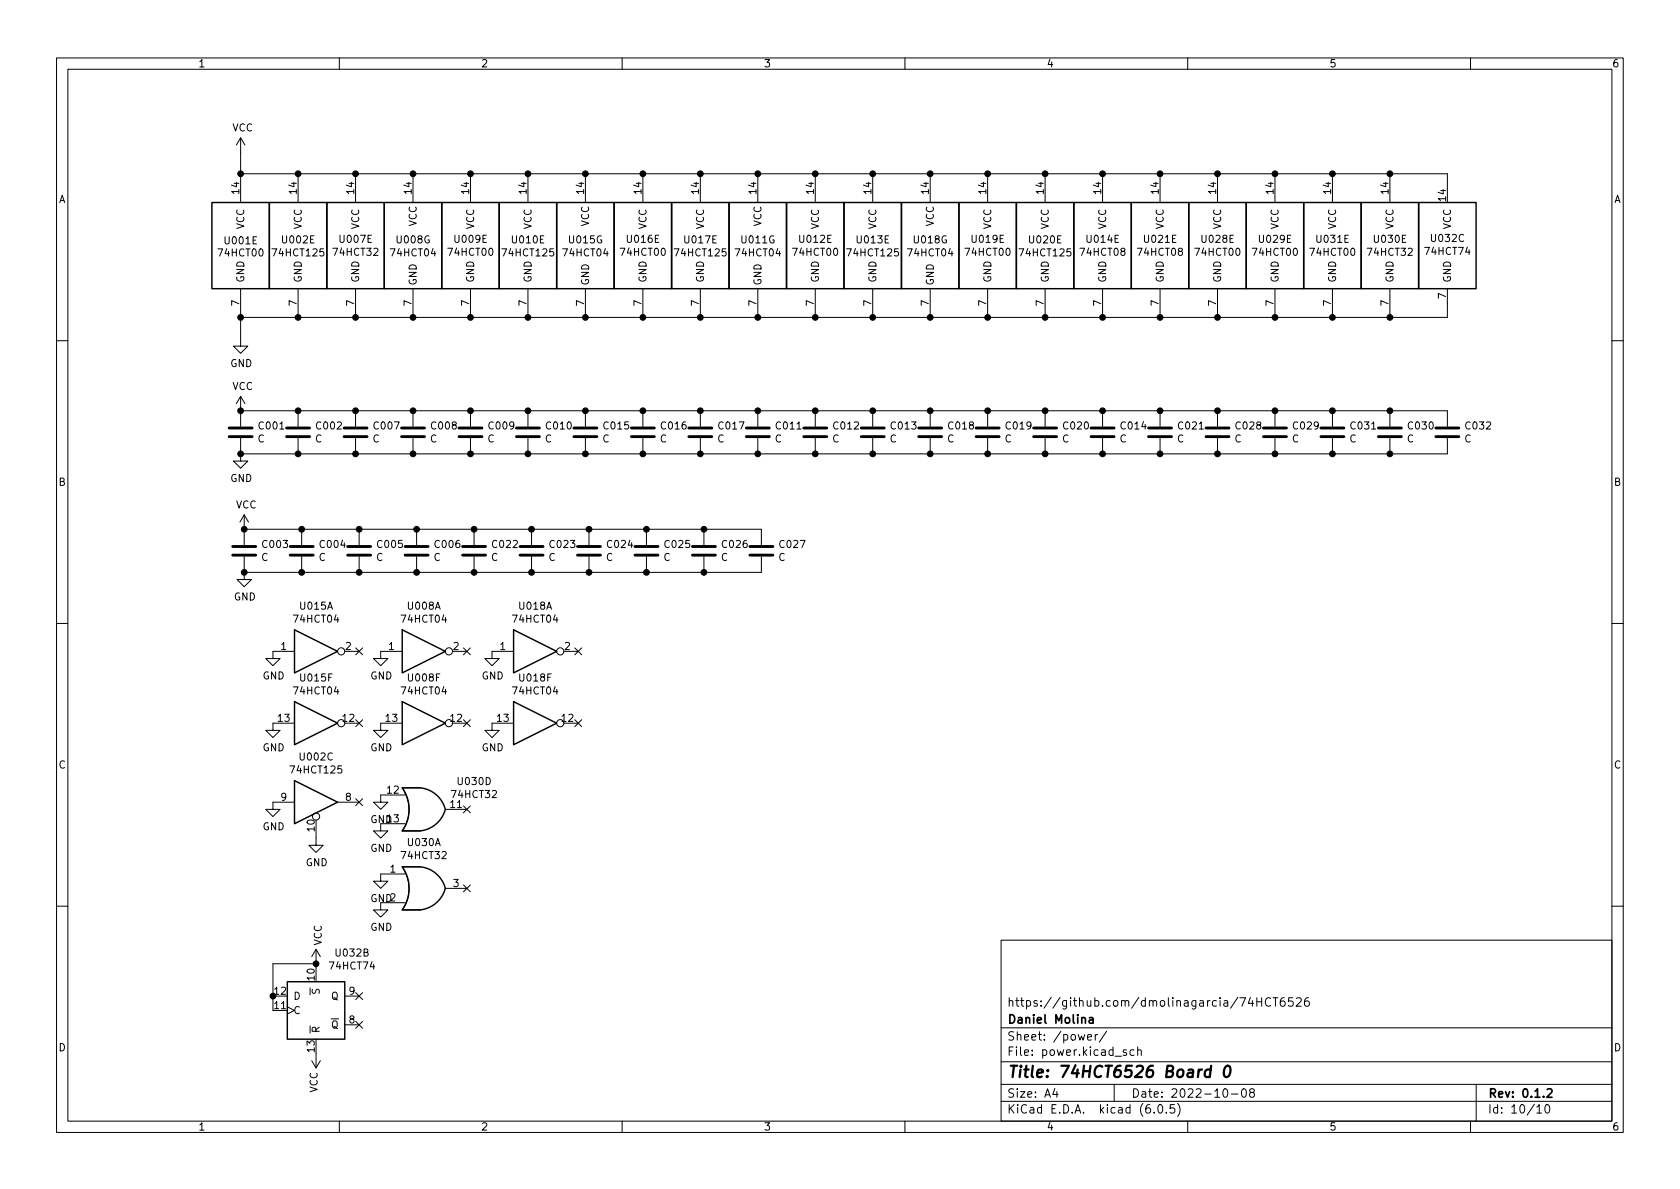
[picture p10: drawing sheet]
<svg xmlns="http://www.w3.org/2000/svg" width="297mm" height="210mm" viewBox="0 0 297 210" stroke-linecap="round" stroke-linejoin="round" font-family="sans-serif">
<g fill="none" stroke="#000" stroke-width=".18">
<path d="M10 10.2h277v190.1h-277zM12 12.2h273v186.1h-273zM60 10.2v2M110 10.2v2M160 10.2v2M210 10.2v2M260 10.2v2M42.5 24.4v11.4M42.5 24.4l-.7 1.2M42.5 24.4l.8 1.2M42.5 30.7h213.4v2.6M52.7 30.7v5.1"/>
<path d="M62.9 30.7v5.1M73 30.7v5.1M83.2 30.7v5.1M93.3 30.7v5.1M103.5 30.7v5.1M113.7 30.7v5.1M123.8 30.7v5.1M134 30.7v5.1M144.1 30.7v5.1M154.3 30.7v5.1M164.5 30.7v5.1M174.6 30.7v5.1"/>
<path d="M184.8 30.7v5.1M194.9 30.7v5.1M205.1 30.7v5.1M215.3 30.7v5.1M225.4 30.7v5.1M235.6 30.7v5.1M245.7 30.7v5.1M42.5 51v10.2h1.3l-1.3 1.3-1.2-1.3h1.2M52.7 51v5.1M62.9 51v5.1M73 51v5.1M83.2 51v5.1"/>
<path d="M93.3 51v5.1M103.5 51v5.1M113.7 51v5.1M123.8 51v5.1M134 51v5.1M144.1 51v5.1M154.3 51v5.1M164.5 51v5.1M174.6 51v5.1M184.8 51v5.1M194.9 51v5.1M205.1 51v5.1"/>
<path d="M215.3 51v5.1M225.4 51v5.1M235.6 51v5.1M245.7 51v5.1M255.9 51v5.1h-213.4M10 60.2h2M42.5 70.1v5.3M42.5 77.5v2.8M42.5 70.1l-.7 1.3M42.5 70.1l.8 1.3M42.5 72.6h213.4v2.8M52.7 72.6v2.8"/>
<path d="M52.7 77.5v2.8M62.9 72.6v2.8M62.9 77.5v2.8M73 72.6v2.8M73 77.5v2.8M83.2 72.6v2.8M83.2 77.5v2.8M93.3 72.6v2.8M93.3 77.5v2.8M103.5 72.6v2.8M103.5 77.5v2.8M113.7 72.6v2.8"/>
<path d="M113.7 77.5v2.8M123.8 72.6v2.8M123.8 77.5v2.8M134 72.6v2.8M134 77.5v2.8M144.1 72.6v2.8M144.1 77.5v2.8M154.3 72.6v2.8M154.3 77.5v2.8M164.5 72.6v2.8M164.5 77.5v2.8M174.6 72.6v2.8"/>
<path d="M174.6 77.5v2.8M184.8 72.6v2.8M184.8 77.5v2.8M194.9 72.6v2.8M194.9 77.5v2.8M205.1 72.6v2.8M205.1 77.5v2.8M215.3 72.6v2.8M215.3 77.5v2.8M225.4 72.6v2.8M225.4 77.5v2.8M235.6 72.6v2.8"/>
<path d="M235.6 77.5v2.8M245.7 72.6v2.8M245.7 77.5v2.8M255.9 77.5v2.8h-213.4M285 60.2h2M42.5 80.3v1.2h1.3l-1.3 1.3-1.2-1.3h1.2M43.2 91.1v5.3M43.2 98.4v2.8M43.2 91.1l-.8 1.2M43.2 91.1l.7 1.2M43.2 93.6h91.4v2.8M53.3 93.6v2.8"/>
<path d="M53.3 98.4v2.8M63.5 93.6v2.8M63.5 98.4v2.8M73.7 93.6v2.8M73.7 98.4v2.8M83.8 93.6v2.8M83.8 98.4v2.8M94 93.6v2.8M94 98.4v2.8M104.1 93.6v2.8M104.1 98.4v2.8M114.3 93.6v2.8"/>
<path d="M114.3 98.4v2.8M124.5 93.6v2.8M124.5 98.4v2.8M134.6 98.4v2.8h-91.4M10 110.2h2M43.2 101.2v1.3h1.2l-1.2 1.3-1.3-1.3h1.3M52.1 115.2h-3.8v1.3h1.2l-1.2 1.2-1.3-1.2h1.3M61 115.2h2.5M62.9 114.6l1.2 1.2M64.1 114.6l-1.2 1.2M71.1 115.2h-3.8v1.3h1.3l-1.3 1.2-1.3-1.2h1.3M80 115.2h2.5"/>
<path d="M81.9 114.6l1.3 1.2M83.2 114.6l-1.3 1.2M90.8 115.2h-3.8v1.3h1.3l-1.3 1.2-1.3-1.2h1.3M99.7 115.2h2.5M101.6 114.6l1.2 1.2M102.8 114.6l-1.2 1.2M285 110.2h2M52.1 127.9h-3.8v1.3h1.2l-1.2 1.2-1.3-1.2h1.3M61 127.9h2.5M62.9 127.3l1.2 1.2M64.1 127.3l-1.2 1.2M71.1 127.9h-3.8v1.3h1.3l-1.3 1.2-1.3-1.2h1.3"/>
<path d="M74.3 139.3h-3.2a6.6 6.6 0 0 1 0 7.6h3.2M80 127.9h2.5M81.9 127.3l1.3 1.2M83.2 127.3l-1.3 1.2M90.8 127.9h-3.8v1.3h1.3l-1.3 1.2-1.3-1.2h1.3M99.7 127.9h2.5M101.6 127.3l1.2 1.2M102.8 127.3l-1.2 1.2M52.1 141.9h-3.8v1.2h1.2l-1.2 1.3-1.3-1.3h1.3M55.9 145v4.5h1.2l-1.2 1.2-1.3-1.2h1.3M59.7 141.9h3.8M62.9 141.2l1.2 1.3"/>
<path d="M64.1 141.2l-1.2 1.3M71.6 159.6h-4.3v1.3h1.3l-1.3 1.3-1.3-1.3h1.3M71.6 154.6h-4.3v1.2h1.3l-1.3 1.3-1.3-1.3h1.3M71.6 145.7h-4.3v1.2h1.3l-1.3 1.3-1.3-1.3h1.3M71.6 140.6h-4.3v1.3h1.3l-1.3 1.2-1.3-1.2h1.3M74.3 153.3h-3.2a6.6 6.6 0 0 1 0 7.6h3.2M78.7 157.1h3.8M78.7 143.1h3.8M81.9 156.5l1.3 1.2M81.9 142.5l1.3 1.2M83.2 156.5l-1.3 1.2M83.2 142.5l-1.3 1.2"/>
<path d="M10 160.2h2M50.8 178l1.3 .7-1.3 .6M54.8 174.7v1.2M55.2 174.9v.5l.1 .2h.4l.2-.5 .3-.2 .3 .3-.1 .5M55.9 167.9l-.8 1.3M55.9 167.9v3.2M55.9 167.9l.7 1.3M55.9 170.4h-7.6v8.3h2.5M61 176.1h2.5M62.9 175.5l1.2 1.3M64.1 175.5l-1.2 1.3M177 166.3h108v32h-108z"/>
<path d="M221.1 176.4l-.4 1h.9M221.4 176.9v1M222.2 176.4v1.5M222.2 177.1h.9M223.1 176.4v1.5M224.6 176.6a.6 .6 0 0 0-.7 0 .6 .6 0 0 0-.2 .7 .56 .56 0 0 0 .3 .6 .56 .56 0 0 0 .6-.1M225.1 176.4h.8M225.5 176.4v1.5M227.1 176.4a.59 .59 0 0 0-.7 .7v.5l.1 .3h.4l.2-.1 .1-.5-.1-.2-.5-.1-.2 .3M228.6 176.4h-.7l-.1 .7 .2-.1 .5 .1 .1 .2v.5l-.2 .1-.6-.1M229.2 176.6l.6-.2 .2 .2 .1 .3-1 1h1M231.4 176.4a.59 .59 0 0 0-.8 .7v.5l.2 .3h.4l.2-.1 .1-.5-.1-.2-.5-.1-.3 .3"/>
<path d="M285 160.2h2M55.1 187.6l.8 1.2M55.9 186.3v2.5M56.6 187.6l-.7 1.2M60 198.3v2M61 181.2h2.5M62.9 180.6l1.2 1.2M64.1 180.6l-1.2 1.2M110 198.3v2M160 198.3v2M177 194.8h108M177 191.8h108"/>
<path d="M177 187.8h108M177 181.8h108M186.5 192.5l-.4 1h1M186.9 193v1M192.3 183.4l.7-.1-.1-.3-.4-.1-.2 .2 .1 .8h.5M193.6 182.9v1M194.1 182.9l-.3 .1-.2 .2M195.6 182.4l-1.2 1.9M197 191.8v3M199.1 185.7l-.3-.1-.2 .2v.3l.5 .1v.4h-.5M200.5 185.7l-.4-.1-.3 .3v.4l.1 .3h.6M201.1 185.8l.3-.2 .3 .1 .1 .9"/>
<path d="M201.1 185.1v1.5M204.1 196.7v.1M204.9 195.4l.2-.1a.81 .81 0 0 1 .6 .7 .81 .81 0 0 1-.3 .8h-.2a.81 .81 0 0 1-.6-.6 .81 .81 0 0 1 .3-.8zM206.2 196.7v.1M207.6 195.3h-.7v.7l.2-.1 .5 .1 .1 .2-.1 .5-.2 .1-.5-.1M208.2 195.1a1.72 1.72 0 0 1 0 2.3M210 198.3v2M216.4 192.6l.2-.1a.81 .81 0 0 1 .6 .7 .81 .81 0 0 1-.3 .8h-.2a.81 .81 0 0 1-.6-.6 .81 .81 0 0 1 .3-.8zM217.7 193.5h1.2M219.7 192.6l.2-.1a.81 .81 0 0 1 .5 .7 .81 .81 0 0 1-.3 .8h-.1a.81 .81 0 0 1-.6-.6 .81 .81 0 0 1 .3-.8zM221.2 193.2l-.3-.3 .1-.2 .2-.2 .4 .1 .2 .2-.1 .2-.6 .2-.2 .3 .1 .4 .2 .1h.4l.2-.3-.1-.4-.2-.1M260 198.3v2"/>
<path d="M261 191.8v6.5M271.7 195.8l.5-.5v1.5M271.7 196.8h.9M273.4 195.4l.1-.1a.8 .8 0 0 1 .5 .8 .8 .8 0 0 1-.5 .7 .99 .99 0 0 1-.1-1.4z"/>
<circle cx="60.3" cy="115.2" r=".63"/>
<circle cx="79.4" cy="115.2" r=".63"/>
<circle cx="99.1" cy="115.2" r=".63"/>
<circle cx="60.3" cy="127.9" r=".63"/>
<circle cx="79.4" cy="127.9" r=".63"/>
<circle cx="99.1" cy="127.9" r=".63"/>
<circle cx="55.9" cy="144.4" r=".63"/>
</g>
<path d="M192.6 180h.6l.1 .9M193.3 180.3l-.5 .1a.29 .29 0 0 0-.3 .2 .29 .29 0 0 0 .3 .3h.5M273.6 192.7l.5-.2 .2 .2 .1 .3-.9 1h.9" fill="none" stroke="#000" stroke-width=".3"/>
<path d="M214 189.2a.66 .66 0 0 0-.9 .3l-.1 .6 .1 .3 .2 .1 .6-.1M214.1 188.5l-.2 2M216.7 188.7a.46 .46 0 0 1 .5-.2 .46 .46 0 0 1 .3 .3 1.15 1.15 0 0 1-.7 1.7l-.2-.1a1.54 1.54 0 0 1 .1-1.7z" fill="none" stroke="#000" stroke-width=".4"/>
<g fill="none" stroke="#000" stroke-width=".25">
<path d="M37.5 35.8h10.1v15.2h-10.1zM47.6 35.8h10.2v15.2h-10.2zM57.8 35.8h10.1v15.2h-10.1zM67.9 35.8h10.2v15.2h-10.2zM78.1 35.8h10.2v15.2h-10.2zM88.3 35.8h10.1v15.2h-10.1zM98.4 35.8h10.2v15.2h-10.2zM108.6 35.8h10.1v15.2h-10.1zM118.7 35.8h10.2v15.2h-10.2zM128.9 35.8h10.2v15.2h-10.2zM139.1 35.8h10.1v15.2h-10.1zM149.2 35.8h10.2v15.2h-10.2z"/>
<path d="M159.4 35.8h10.1v15.2h-10.1zM169.5 35.8h10.2v15.2h-10.2zM179.7 35.8h10.2v15.2h-10.2zM189.9 35.8h10.1v15.2h-10.1zM200 35.8h10.2v15.2h-10.2zM210.2 35.8h10.1v15.2h-10.1zM220.3 35.8h10.2v15.2h-10.2zM230.5 35.8h10.2v15.2h-10.2zM240.7 35.8h10.1v15.2h-10.1zM250.8 35.8h10.2v15.2h-10.2zM52.1 111.4l7.6 3.8-7.6 3.8zM71.1 111.4l7.6 3.8-7.6 3.8z"/>
<path d="M90.8 111.4l7.6 3.8-7.6 3.8zM52.1 124.1l7.6 3.8-7.6 3.8zM52.1 138l7.6 3.9-7.6 3.8zM71.1 124.1l7.6 3.8-7.6 3.8zM71.1 139.3h3.2a5.1 5.1 0 0 1 4.4 3.8 5.2 5.2 0 0 1-4.4 3.8h-3.2a6.6 6.6 0 0 0 0-7.6zM90.8 124.1l7.6 3.8-7.6 3.8zM71.1 153.3h3.2a5.1 5.1 0 0 1 4.4 3.8 5.2 5.2 0 0 1-4.4 3.8h-3.2a6.6 6.6 0 0 0 0-7.6zM50.8 173.6h10.2v10.2h-10.2z"/>
</g>
<g fill="none" stroke="#000" stroke-width=".51">
<path d="M40.5 77.2h4.1M40.5 75.7h4.1M50.7 77.2h4M50.7 75.7h4M60.8 77.2h4.1M60.8 75.7h4.1M71 77.2h4.1M71 75.7h4.1M81.2 77.2h4M81.2 75.7h4M91.3 77.2h4.1M91.3 75.7h4.1"/>
<path d="M101.5 77.2h4M101.5 75.7h4M111.6 77.2h4.1M111.6 75.7h4.1M121.8 77.2h4.1M121.8 75.7h4.1M132 77.2h4M132 75.7h4M142.1 77.2h4.1M142.1 75.7h4.1M152.3 77.2h4M152.3 75.7h4"/>
<path d="M162.4 77.2h4.1M162.4 75.7h4.1M172.6 77.2h4.1M172.6 75.7h4.1M182.8 77.2h4M182.8 75.7h4M192.9 77.2h4.1M192.9 75.7h4.1M203.1 77.2h4M203.1 75.7h4M213.2 77.2h4.1M213.2 75.7h4.1"/>
<path d="M223.4 77.2h4.1M223.4 75.7h4.1M233.6 77.2h4M233.6 75.7h4M243.7 77.2h4.1M243.7 75.7h4.1M253.9 77.2h4M253.9 75.7h4M41.1 98.2h4.1M41.1 96.6h4.1M51.3 98.2h4.1M51.3 96.6h4.1"/>
<path d="M61.5 98.2h4M61.5 96.6h4M71.6 98.2h4.1M71.6 96.6h4.1M81.8 98.2h4.1M81.8 96.6h4.1M91.9 98.2h4.1M91.9 96.6h4.1M102.1 98.2h4.1M102.1 96.6h4.1M112.3 98.2h4M112.3 96.6h4"/>
<path d="M122.4 98.2h4.1M122.4 96.6h4.1M132.6 98.2h4.1M132.6 96.6h4.1"/>
</g>
<g fill="#000" stroke="#000" stroke-width=".18">
<circle cx="42.5" cy="30.7" r=".51"/>
<circle cx="52.7" cy="30.7" r=".51"/>
<circle cx="62.9" cy="30.7" r=".51"/>
<circle cx="73" cy="30.7" r=".51"/>
<circle cx="83.2" cy="30.7" r=".51"/>
<circle cx="93.3" cy="30.7" r=".51"/>
<circle cx="103.5" cy="30.7" r=".51"/>
<circle cx="113.7" cy="30.7" r=".51"/>
<circle cx="123.8" cy="30.7" r=".51"/>
<circle cx="134" cy="30.7" r=".51"/>
<circle cx="144.1" cy="30.7" r=".51"/>
<circle cx="154.3" cy="30.7" r=".51"/>
<circle cx="164.5" cy="30.7" r=".51"/>
<circle cx="174.6" cy="30.7" r=".51"/>
<circle cx="184.8" cy="30.7" r=".51"/>
<circle cx="194.9" cy="30.7" r=".51"/>
<circle cx="205.1" cy="30.7" r=".51"/>
<circle cx="215.3" cy="30.7" r=".51"/>
<circle cx="225.4" cy="30.7" r=".51"/>
<circle cx="235.6" cy="30.7" r=".51"/>
<circle cx="245.7" cy="30.7" r=".51"/>
<circle cx="42.5" cy="56.1" r=".51"/>
<circle cx="52.7" cy="56.1" r=".51"/>
<circle cx="62.9" cy="56.1" r=".51"/>
<circle cx="73" cy="56.1" r=".51"/>
<circle cx="83.2" cy="56.1" r=".51"/>
<circle cx="93.3" cy="56.1" r=".51"/>
<circle cx="103.5" cy="56.1" r=".51"/>
<circle cx="113.7" cy="56.1" r=".51"/>
<circle cx="123.8" cy="56.1" r=".51"/>
<circle cx="134" cy="56.1" r=".51"/>
<circle cx="144.1" cy="56.1" r=".51"/>
<circle cx="154.3" cy="56.1" r=".51"/>
<circle cx="164.5" cy="56.1" r=".51"/>
<circle cx="174.6" cy="56.1" r=".51"/>
<circle cx="184.8" cy="56.1" r=".51"/>
<circle cx="194.9" cy="56.1" r=".51"/>
<circle cx="205.1" cy="56.1" r=".51"/>
<circle cx="215.3" cy="56.1" r=".51"/>
<circle cx="225.4" cy="56.1" r=".51"/>
<circle cx="235.6" cy="56.1" r=".51"/>
<circle cx="245.7" cy="56.1" r=".51"/>
<circle cx="42.5" cy="72.6" r=".51"/>
<circle cx="52.7" cy="72.6" r=".51"/>
<circle cx="62.9" cy="72.6" r=".51"/>
<circle cx="73" cy="72.6" r=".51"/>
<circle cx="83.2" cy="72.6" r=".51"/>
<circle cx="93.3" cy="72.6" r=".51"/>
<circle cx="103.5" cy="72.6" r=".51"/>
<circle cx="113.7" cy="72.6" r=".51"/>
<circle cx="123.8" cy="72.6" r=".51"/>
<circle cx="134" cy="72.6" r=".51"/>
<circle cx="144.1" cy="72.6" r=".51"/>
<circle cx="154.3" cy="72.6" r=".51"/>
<circle cx="164.5" cy="72.6" r=".51"/>
<circle cx="174.6" cy="72.6" r=".51"/>
<circle cx="184.8" cy="72.6" r=".51"/>
<circle cx="194.9" cy="72.6" r=".51"/>
<circle cx="205.1" cy="72.6" r=".51"/>
<circle cx="215.3" cy="72.6" r=".51"/>
<circle cx="225.4" cy="72.6" r=".51"/>
<circle cx="235.6" cy="72.6" r=".51"/>
<circle cx="245.7" cy="72.6" r=".51"/>
<circle cx="42.5" cy="80.3" r=".51"/>
<circle cx="43.2" cy="93.6" r=".51"/>
<circle cx="52.7" cy="80.3" r=".51"/>
<circle cx="53.3" cy="93.6" r=".51"/>
<circle cx="62.9" cy="80.3" r=".51"/>
<circle cx="63.5" cy="93.6" r=".51"/>
<circle cx="73" cy="80.3" r=".51"/>
<circle cx="73.7" cy="93.6" r=".51"/>
<circle cx="83.2" cy="80.3" r=".51"/>
<circle cx="83.8" cy="93.6" r=".51"/>
<circle cx="93.3" cy="80.3" r=".51"/>
<circle cx="94" cy="93.6" r=".51"/>
<circle cx="103.5" cy="80.3" r=".51"/>
<circle cx="104.1" cy="93.6" r=".51"/>
<circle cx="113.7" cy="80.3" r=".51"/>
<circle cx="114.3" cy="93.6" r=".51"/>
<circle cx="123.8" cy="80.3" r=".51"/>
<circle cx="124.5" cy="93.6" r=".51"/>
<circle cx="134" cy="80.3" r=".51"/>
<circle cx="144.1" cy="80.3" r=".51"/>
<circle cx="154.3" cy="80.3" r=".51"/>
<circle cx="164.5" cy="80.3" r=".51"/>
<circle cx="174.6" cy="80.3" r=".51"/>
<circle cx="184.8" cy="80.3" r=".51"/>
<circle cx="194.9" cy="80.3" r=".51"/>
<circle cx="205.1" cy="80.3" r=".51"/>
<circle cx="215.3" cy="80.3" r=".51"/>
<circle cx="225.4" cy="80.3" r=".51"/>
<circle cx="235.6" cy="80.3" r=".51"/>
<circle cx="245.7" cy="80.3" r=".51"/>
<circle cx="43.2" cy="101.2" r=".51"/>
<circle cx="53.3" cy="101.2" r=".51"/>
<circle cx="63.5" cy="101.2" r=".51"/>
<circle cx="73.7" cy="101.2" r=".51"/>
<circle cx="83.8" cy="101.2" r=".51"/>
<circle cx="94" cy="101.2" r=".51"/>
<circle cx="104.1" cy="101.2" r=".51"/>
<circle cx="114.3" cy="101.2" r=".51"/>
<circle cx="124.5" cy="101.2" r=".51"/>
<circle cx="48.3" cy="176.1" r=".51"/>
<circle cx="55.9" cy="170.4" r=".51"/>
</g>
<text font-size="2.8" x="178" y="190.6">Title: 74HCT6526 Board 0</text>
<g font-size="2.1">
<text x="178" y="178">https://github.com/dmolinagarcia/74HCT6526</text>
<text x="178" y="184">Sheet: /power/</text>
<text x="178" y="181">Daniel Molina</text>
<text x="178" y="186.7">File: power.kicad_sch</text>
<text x="178" y="196.9">KiCad E.D.A. kicad (6.0.5)</text>
<text x="178" y="194.1">Size: A4</text>
<text x="200" y="194.1">Date: 2022-10-08</text>
<text x="263" y="194.1">Rev: 0.1.2</text>
<text x="263" y="196.9">Id: 10/10</text>
</g>
<g font-size="1.8">
<text x="35" y="11.9">1</text>
<text x="85" y="11.9">2</text>
<text x="135" y="11.9">3</text>
<text x="185" y="11.9">4</text>
<text x="235" y="11.9">5</text>
<text x="285" y="11.9">6</text>
<text x="41" y="23.2">VCC</text>
<text x="10.3" y="35.9">A</text>
<text x="42.3" y="34.3" transform="rotate(-90 42.3 34.3)">14</text>
<text x="52.5" y="34.3" transform="rotate(-90 52.5 34.3)">14</text>
<text x="62.6" y="34.3" transform="rotate(-90 62.6 34.3)">14</text>
<text x="72.8" y="34.3" transform="rotate(-90 72.8 34.3)">14</text>
<text x="82.9" y="34.3" transform="rotate(-90 82.9 34.3)">14</text>
<text x="93.1" y="34.3" transform="rotate(-90 93.1 34.3)">14</text>
<text x="103.3" y="34.3" transform="rotate(-90 103.3 34.3)">14</text>
<text x="113.4" y="34.3" transform="rotate(-90 113.4 34.3)">14</text>
<text x="123.6" y="34.3" transform="rotate(-90 123.6 34.3)">14</text>
<text x="133.7" y="34.3" transform="rotate(-90 133.7 34.3)">14</text>
<text x="143.9" y="34.3" transform="rotate(-90 143.9 34.3)">14</text>
<text x="154.1" y="34.3" transform="rotate(-90 154.1 34.3)">14</text>
<text x="164.2" y="34.3" transform="rotate(-90 164.2 34.3)">14</text>
<text x="174.4" y="34.3" transform="rotate(-90 174.4 34.3)">14</text>
<text x="184.5" y="34.3" transform="rotate(-90 184.5 34.3)">14</text>
<text x="194.7" y="34.3" transform="rotate(-90 194.7 34.3)">14</text>
<text x="204.9" y="34.3" transform="rotate(-90 204.9 34.3)">14</text>
<text x="215" y="34.3" transform="rotate(-90 215 34.3)">14</text>
<text x="225.2" y="34.3" transform="rotate(-90 225.2 34.3)">14</text>
<text x="235.3" y="34.3" transform="rotate(-90 235.3 34.3)">14</text>
<text x="245.5" y="34.3" transform="rotate(-90 245.5 34.3)">14</text>
<text x="255.7" y="35.5" transform="rotate(-90 255.7 35.5)">14</text>
<text x="285.3" y="35.9">A</text>
<text x="43.2" y="40.6" transform="rotate(-90 43.2 40.6)">VCC</text>
<text x="53.3" y="40.6" transform="rotate(-90 53.3 40.6)">VCC</text>
<text x="63.5" y="40.6" transform="rotate(-90 63.5 40.6)">VCC</text>
<text x="73.7" y="40.1" transform="rotate(-90 73.7 40.1)">VCC</text>
<text x="83.8" y="40.6" transform="rotate(-90 83.8 40.6)">VCC</text>
<text x="94" y="40.6" transform="rotate(-90 94 40.6)">VCC</text>
<text x="104.1" y="40.1" transform="rotate(-90 104.1 40.1)">VCC</text>
<text x="114.3" y="40.6" transform="rotate(-90 114.3 40.6)">VCC</text>
<text x="124.5" y="40.6" transform="rotate(-90 124.5 40.6)">VCC</text>
<text x="134.6" y="40.1" transform="rotate(-90 134.6 40.1)">VCC</text>
<text x="144.8" y="40.6" transform="rotate(-90 144.8 40.6)">VCC</text>
<text x="154.9" y="40.6" transform="rotate(-90 154.9 40.6)">VCC</text>
<text x="165.1" y="40.1" transform="rotate(-90 165.1 40.1)">VCC</text>
<text x="175.3" y="40.6" transform="rotate(-90 175.3 40.6)">VCC</text>
<text x="185.4" y="40.6" transform="rotate(-90 185.4 40.6)">VCC</text>
<text x="195.6" y="40.6" transform="rotate(-90 195.6 40.6)">VCC</text>
<text x="205.7" y="40.6" transform="rotate(-90 205.7 40.6)">VCC</text>
<text x="215.9" y="40.6" transform="rotate(-90 215.9 40.6)">VCC</text>
<text x="226.1" y="40.6" transform="rotate(-90 226.1 40.6)">VCC</text>
<text x="236.2" y="40.6" transform="rotate(-90 236.2 40.6)">VCC</text>
<text x="246.4" y="40.6" transform="rotate(-90 246.4 40.6)">VCC</text>
<text x="256.5" y="40.6" transform="rotate(-90 256.5 40.6)">VCC</text>
<text x="38.8" y="45.3">74HCT00</text>
<text x="39.8" y="43.2">U001E</text>
<text x="48.4" y="45.3">74HCT125</text>
<text x="50" y="43">U002E</text>
<text x="59.1" y="45.2">74HCT32</text>
<text x="60.2" y="42.9">U007E</text>
<text x="69.2" y="45.3">74HCT04</text>
<text x="70.2" y="43">U008G</text>
<text x="79.4" y="45.2">74HCT00</text>
<text x="80.5" y="42.9">U009E</text>
<text x="89.1" y="45.3">74HCT125</text>
<text x="90.6" y="43">U010E</text>
<text x="99.7" y="45.3">74HCT04</text>
<text x="100.7" y="43">U015G</text>
<text x="109.9" y="45.2">74HCT00</text>
<text x="111" y="42.9">U016E</text>
<text x="119.5" y="45.3">74HCT125</text>
<text x="121.1" y="43">U017E</text>
<text x="130.2" y="45.3">74HCT04</text>
<text x="131.2" y="43">U011G</text>
<text x="140.4" y="45.2">74HCT00</text>
<text x="141.4" y="42.9">U012E</text>
<text x="150" y="45.3">74HCT125</text>
<text x="151.6" y="43">U013E</text>
<text x="160.7" y="45.3">74HCT04</text>
<text x="161.7" y="43">U018G</text>
<text x="170.8" y="45.2">74HCT00</text>
<text x="171.9" y="42.9">U019E</text>
<text x="180.5" y="45.3">74HCT125</text>
<text x="182.1" y="43">U020E</text>
<text x="191.2" y="45.2">74HCT08</text>
<text x="192.2" y="42.9">U014E</text>
<text x="201.3" y="45.2">74HCT08</text>
<text x="202.4" y="42.9">U021E</text>
<text x="211.5" y="45.2">74HCT00</text>
<text x="212.6" y="42.9">U028E</text>
<text x="221.6" y="45.2">74HCT00</text>
<text x="222.7" y="42.9">U029E</text>
<text x="231.8" y="45.2">74HCT00</text>
<text x="232.9" y="42.9">U031E</text>
<text x="242" y="45.2">74HCT32</text>
<text x="243" y="42.9">U030E</text>
<text x="252.1" y="45.1">74HCT74</text>
<text x="253.2" y="42.8">U032C</text>
<text x="43.2" y="50" transform="rotate(-90 43.2 50)">GND</text>
<text x="53.3" y="50" transform="rotate(-90 53.3 50)">GND</text>
<text x="63.5" y="50" transform="rotate(-90 63.5 50)">GND</text>
<text x="73.7" y="50.5" transform="rotate(-90 73.7 50.5)">GND</text>
<text x="83.8" y="50" transform="rotate(-90 83.8 50)">GND</text>
<text x="94" y="50" transform="rotate(-90 94 50)">GND</text>
<text x="104.1" y="50.5" transform="rotate(-90 104.1 50.5)">GND</text>
<text x="114.3" y="50" transform="rotate(-90 114.3 50)">GND</text>
<text x="124.5" y="50" transform="rotate(-90 124.5 50)">GND</text>
<text x="134.6" y="50.5" transform="rotate(-90 134.6 50.5)">GND</text>
<text x="144.8" y="50" transform="rotate(-90 144.8 50)">GND</text>
<text x="154.9" y="50" transform="rotate(-90 154.9 50)">GND</text>
<text x="165.1" y="50.5" transform="rotate(-90 165.1 50.5)">GND</text>
<text x="175.3" y="50" transform="rotate(-90 175.3 50)">GND</text>
<text x="185.4" y="50" transform="rotate(-90 185.4 50)">GND</text>
<text x="195.6" y="50" transform="rotate(-90 195.6 50)">GND</text>
<text x="205.7" y="50" transform="rotate(-90 205.7 50)">GND</text>
<text x="215.9" y="50" transform="rotate(-90 215.9 50)">GND</text>
<text x="226.1" y="50" transform="rotate(-90 226.1 50)">GND</text>
<text x="236.2" y="50" transform="rotate(-90 236.2 50)">GND</text>
<text x="246.4" y="50" transform="rotate(-90 246.4 50)">GND</text>
<text x="255.7" y="52.8" transform="rotate(-90 255.7 52.8)">7</text>
<text x="256.5" y="50" transform="rotate(-90 256.5 50)">GND</text>
<text x="42.3" y="54.1" transform="rotate(-90 42.3 54.1)">7</text>
<text x="52.5" y="54.1" transform="rotate(-90 52.5 54.1)">7</text>
<text x="62.6" y="54.1" transform="rotate(-90 62.6 54.1)">7</text>
<text x="72.8" y="54.1" transform="rotate(-90 72.8 54.1)">7</text>
<text x="82.9" y="54.1" transform="rotate(-90 82.9 54.1)">7</text>
<text x="93.1" y="54.1" transform="rotate(-90 93.1 54.1)">7</text>
<text x="103.3" y="54.1" transform="rotate(-90 103.3 54.1)">7</text>
<text x="113.4" y="54.1" transform="rotate(-90 113.4 54.1)">7</text>
<text x="123.6" y="54.1" transform="rotate(-90 123.6 54.1)">7</text>
<text x="133.7" y="54.1" transform="rotate(-90 133.7 54.1)">7</text>
<text x="143.9" y="54.1" transform="rotate(-90 143.9 54.1)">7</text>
<text x="154.1" y="54.1" transform="rotate(-90 154.1 54.1)">7</text>
<text x="164.2" y="54.1" transform="rotate(-90 164.2 54.1)">7</text>
<text x="174.4" y="54.1" transform="rotate(-90 174.4 54.1)">7</text>
<text x="184.5" y="54.1" transform="rotate(-90 184.5 54.1)">7</text>
<text x="194.7" y="54.1" transform="rotate(-90 194.7 54.1)">7</text>
<text x="204.9" y="54.1" transform="rotate(-90 204.9 54.1)">7</text>
<text x="215" y="54.1" transform="rotate(-90 215 54.1)">7</text>
<text x="225.2" y="54.1" transform="rotate(-90 225.2 54.1)">7</text>
<text x="235.3" y="54.1" transform="rotate(-90 235.3 54.1)">7</text>
<text x="245.5" y="54.1" transform="rotate(-90 245.5 54.1)">7</text>
<text x="40.7" y="64.9">GND</text>
<text x="41" y="68.9">VCC</text>
<text x="45.9" y="75.9">C001</text>
<text x="56" y="75.9">C002</text>
<text x="66.2" y="75.9">C007</text>
<text x="76.4" y="75.9">C008</text>
<text x="86.5" y="75.9">C009</text>
<text x="96.7" y="75.9">C010</text>
<text x="106.8" y="75.9">C015</text>
<text x="117" y="75.9">C016</text>
<text x="127.2" y="75.9">C017</text>
<text x="137.3" y="75.9">C011</text>
<text x="147.5" y="75.9">C012</text>
<text x="157.6" y="75.9">C013</text>
<text x="167.8" y="75.9">C018</text>
<text x="178" y="75.9">C019</text>
<text x="188.1" y="75.9">C020</text>
<text x="198.3" y="75.9">C014</text>
<text x="208.4" y="75.9">C021</text>
<text x="218.6" y="75.9">C028</text>
<text x="228.8" y="75.9">C029</text>
<text x="238.9" y="75.9">C031</text>
<text x="249.1" y="75.9">C030</text>
<text x="259.2" y="75.9">C032</text>
<text x="45.5" y="78.2">C</text>
<text x="55.7" y="78.2">C</text>
<text x="65.9" y="78.2">C</text>
<text x="76" y="78.2">C</text>
<text x="86.2" y="78.2">C</text>
<text x="96.3" y="78.2">C</text>
<text x="106.5" y="78.2">C</text>
<text x="116.7" y="78.2">C</text>
<text x="126.8" y="78.2">C</text>
<text x="137" y="78.2">C</text>
<text x="147.1" y="78.2">C</text>
<text x="157.3" y="78.2">C</text>
<text x="167.5" y="78.2">C</text>
<text x="177.6" y="78.2">C</text>
<text x="187.8" y="78.2">C</text>
<text x="197.9" y="78.2">C</text>
<text x="208.1" y="78.2">C</text>
<text x="218.3" y="78.2">C</text>
<text x="228.4" y="78.2">C</text>
<text x="238.6" y="78.2">C</text>
<text x="248.7" y="78.2">C</text>
<text x="258.9" y="78.2">C</text>
<text x="10.3" y="85.9">B</text>
<text x="40.7" y="85.2">GND</text>
<text x="41.7" y="89.9">VCC</text>
<text x="285.3" y="85.9">B</text>
<text x="46.2" y="99.2">C</text>
<text x="46.5" y="96.9">C003</text>
<text x="56.3" y="99.2">C</text>
<text x="56.7" y="96.9">C004</text>
<text x="66.5" y="99.2">C</text>
<text x="66.8" y="96.9">C005</text>
<text x="76.7" y="99.2">C</text>
<text x="77" y="96.9">C006</text>
<text x="86.8" y="99.2">C</text>
<text x="87.2" y="96.9">C022</text>
<text x="97" y="99.2">C</text>
<text x="97.3" y="96.9">C023</text>
<text x="107.1" y="99.2">C</text>
<text x="107.5" y="96.9">C024</text>
<text x="117.3" y="99.2">C</text>
<text x="117.6" y="96.9">C025</text>
<text x="127.5" y="99.2">C</text>
<text x="127.8" y="96.9">C026</text>
<text x="137.6" y="99.2">C</text>
<text x="138" y="96.9">C027</text>
<text x="41.3" y="106.2">GND</text>
<text x="53.1" y="107.8">U015A</text>
<text x="72.2" y="107.8">U008A</text>
<text x="91.9" y="107.8">U018A</text>
<text x="52.1" y="110.1">74HCT04</text>
<text x="71.1" y="110.1">74HCT04</text>
<text x="90.8" y="110.1">74HCT04</text>
<text x="49.7" y="114.9">1</text>
<text x="61.1" y="114.9">2</text>
<text x="68.7" y="114.9">1</text>
<text x="80.2" y="114.9">2</text>
<text x="88.4" y="114.9">1</text>
<text x="99.8" y="114.9">2</text>
<text x="46.4" y="120.1">GND</text>
<text x="52.1" y="122.8">74HCT04</text>
<text x="53.2" y="120.5">U015F</text>
<text x="65.5" y="120.1">GND</text>
<text x="71.1" y="122.8">74HCT04</text>
<text x="72.3" y="120.5">U008F</text>
<text x="85.1" y="120.1">GND</text>
<text x="90.8" y="122.8">74HCT04</text>
<text x="92" y="120.5">U018F</text>
<text x="49.2" y="127.6">13</text>
<text x="60.6" y="127.6">12</text>
<text x="68.2" y="127.6">13</text>
<text x="79.7" y="127.6">12</text>
<text x="87.9" y="127.6">13</text>
<text x="99.3" y="127.6">12</text>
<text x="10.3" y="135.9">C</text>
<text x="46.4" y="132.8">GND</text>
<text x="51.6" y="136.8">74HCT125</text>
<text x="53.1" y="134.5">U002C</text>
<text x="65.5" y="132.8">GND</text>
<text x="85.1" y="132.8">GND</text>
<text x="285.3" y="135.9">C</text>
<text x="49.7" y="141.6">9</text>
<text x="61.1" y="141.6">8</text>
<text x="68.5" y="140.3">12</text>
<text x="79.7" y="142.9">11</text>
<text x="80" y="141.1">74HCT32</text>
<text x="81.1" y="138.8">U030D</text>
<text x="46.4" y="146.8">GND</text>
<text x="55.6" y="147" transform="rotate(-90 55.6 147)">10</text>
<text x="65.5" y="145.5">GND</text>
<text x="68.5" y="145.4">13</text>
<text x="72.2" y="149.6">U030A</text>
<text x="54" y="153.2">GND</text>
<text x="65.5" y="150.6">GND</text>
<text x="69" y="154.3">1</text>
<text x="71.1" y="151.9">74HCT32</text>
<text x="65.5" y="159.5">GND2</text>
<text x="80.2" y="156.8">3</text>
<text x="56.9" y="167.2" transform="rotate(-90 56.9 167.2)">VCC</text>
<text x="65.5" y="164.6">GND</text>
<text x="55.6" y="173.3" transform="rotate(-90 55.6 173.3)">10</text>
<text x="58.4" y="171.4">74HCT74</text>
<text x="59.5" y="169.1">U032B</text>
<text x="48.5" y="178.4">11</text>
<text x="48.5" y="175.9">12</text>
<text x="51.8" y="179.3">C</text>
<text x="51.8" y="176.8">D</text>
<text x="58.6" y="176.8">Q</text>
<text x="61.7" y="175.9">9</text>
<text x="10.3" y="185.9">D</text>
<text x="56.5" y="182.7" transform="rotate(-90 56.5 182.7)">~{R}</text>
<text x="57.2" y="181.9">~{Q}</text>
<text x="61.7" y="181">8</text>
<text x="285.3" y="185.9">D</text>
<text x="55.6" y="186" transform="rotate(-90 55.6 186)">13</text>
<text x="56.1" y="193.2" transform="rotate(-90 56.1 193.2)">VCC</text>
<text x="35" y="199.9">1</text>
<text x="85" y="199.9">2</text>
<text x="135" y="199.9">3</text>
<text x="185" y="199.9">4</text>
<text x="235" y="199.9">5</text>
<text x="285" y="199.9">6</text>
</g>
</svg>
